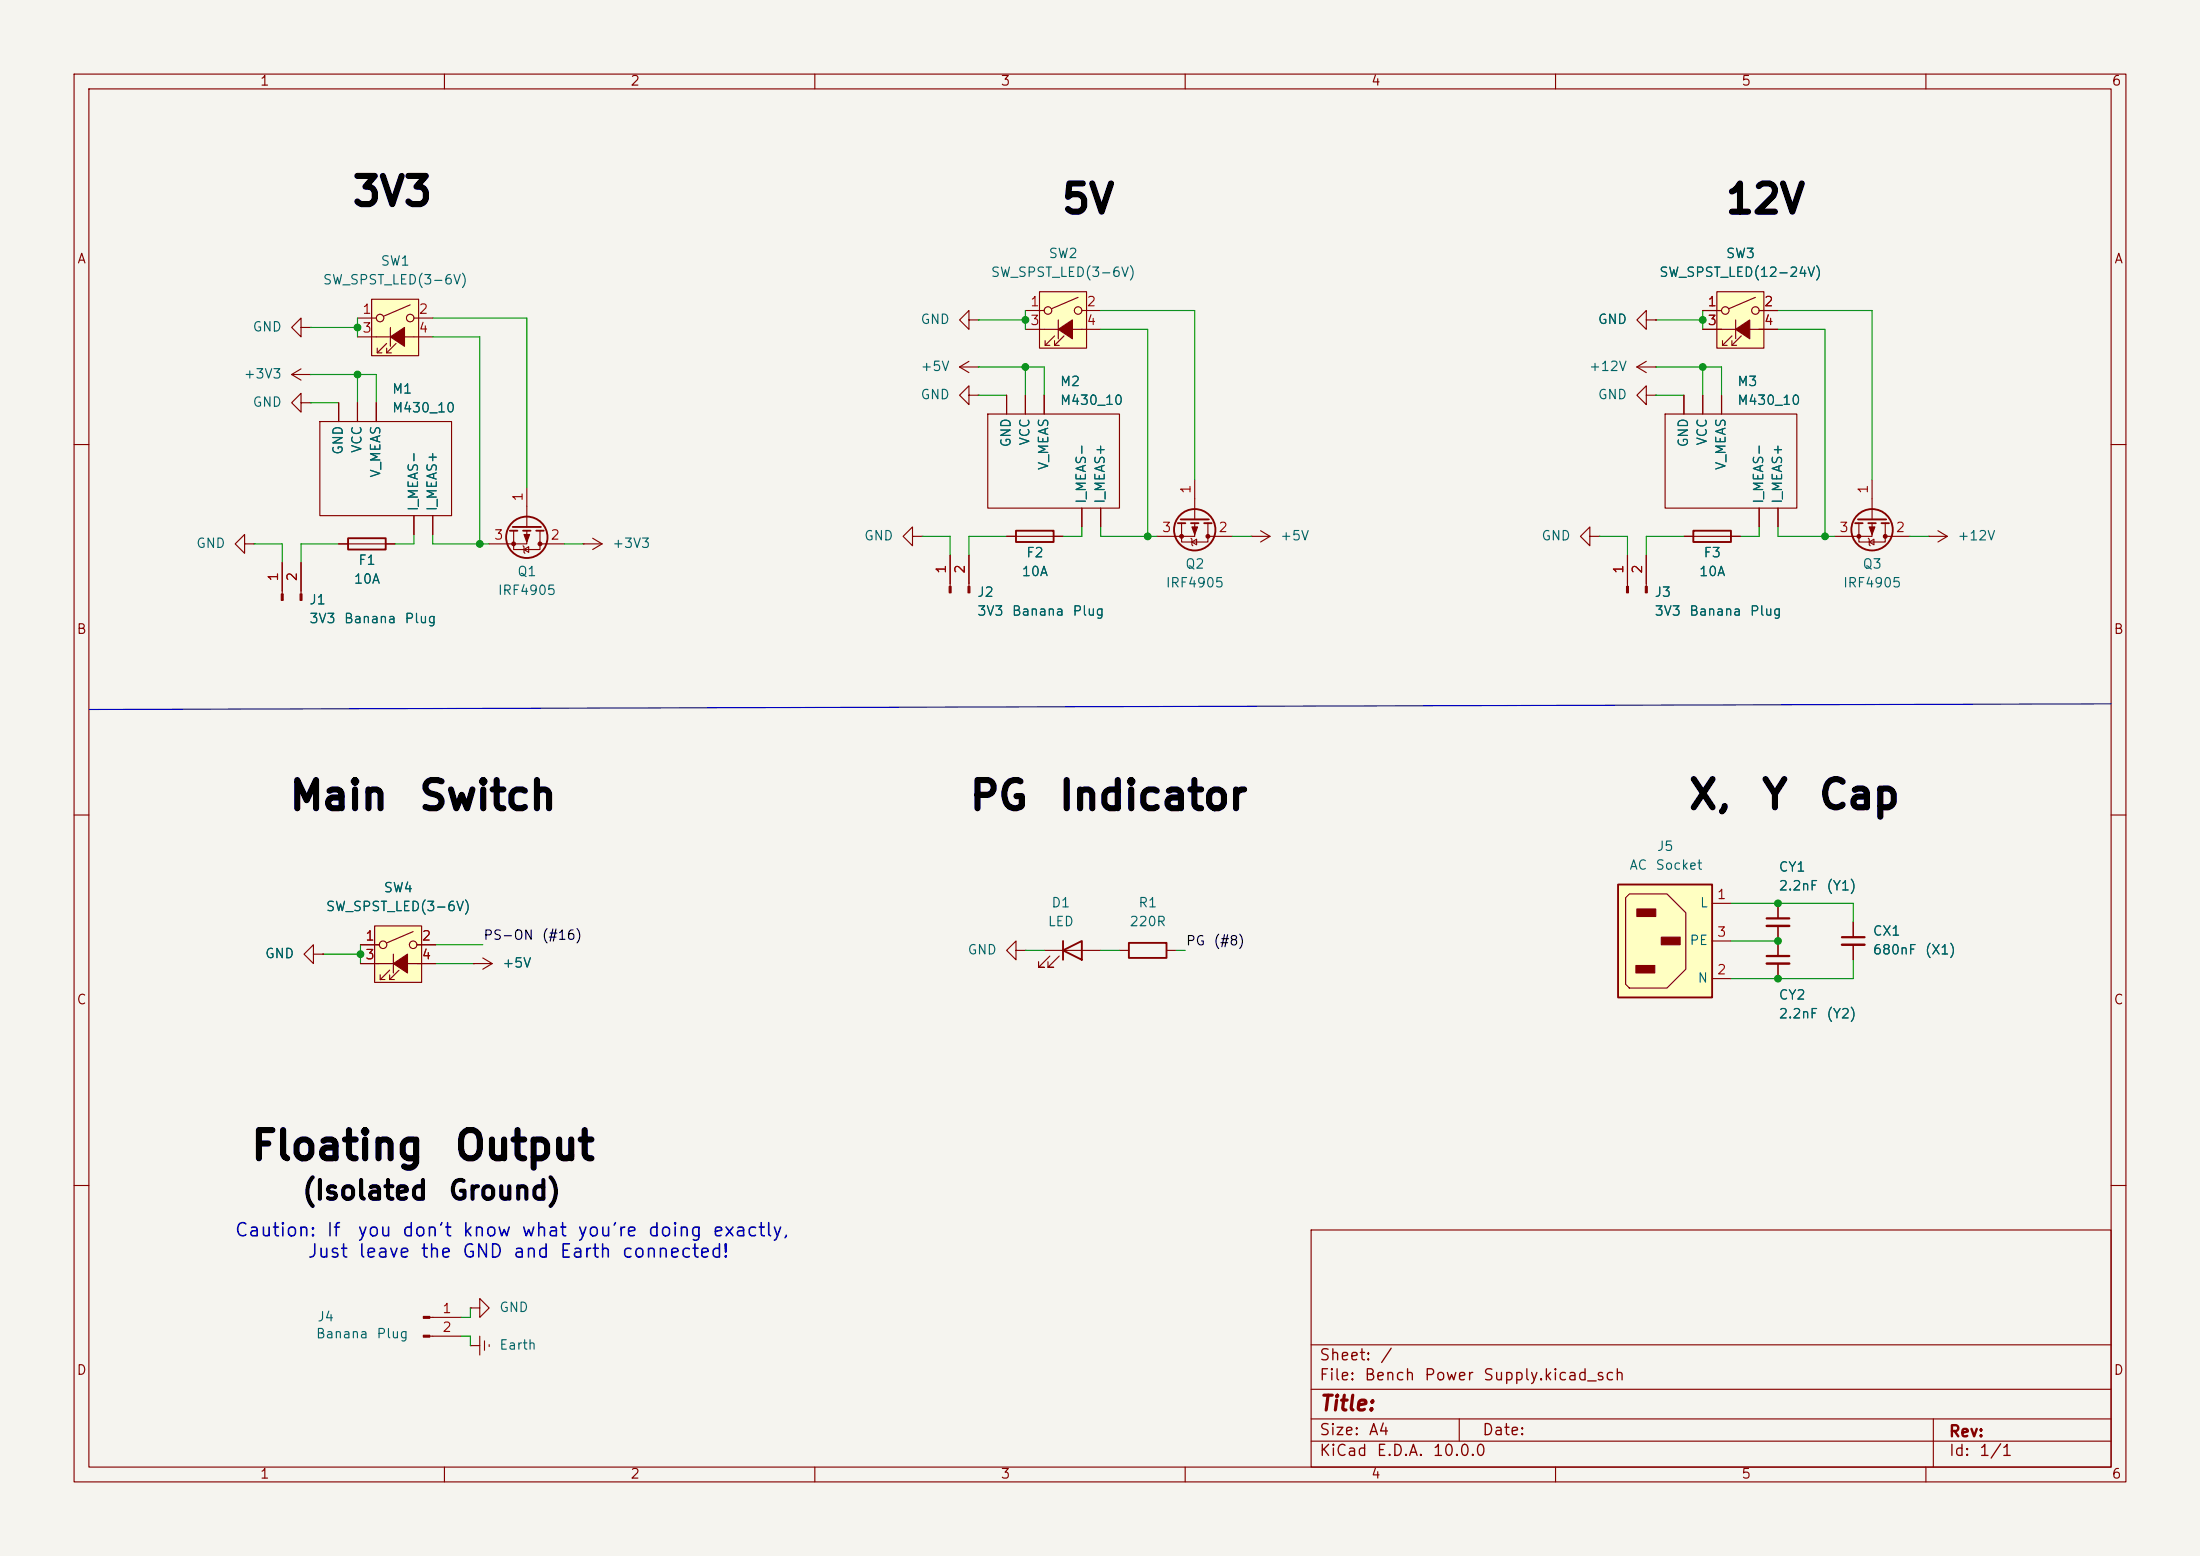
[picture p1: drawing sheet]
<svg xmlns="http://www.w3.org/2000/svg" width="297mm" height="210mm" viewBox="0 0 297 210" stroke-linecap="round" stroke-linejoin="round" font-family="sans-serif">
<path d="M0 0h297v210h-297z" fill="#f5f4ef" stroke="#f5f4ef" stroke-width=".14"/>
<g fill="none" stroke="#840000" stroke-width=".15">
<path d="M10 10h277v190h-277zM12 12h273v186h-273zM60 10v2M110 10v2M160 10v2M210 10v2M260 10v2M39.4 50.5l1.2 .8M39.4 50.5h2.5M40.6 54.4v-1.3l-1.2 1.3 1.2 1.2v-1.2h1.3M40.6 44.2v-1.3l-1.2 1.3 1.2 1.3v-1.3h1.3M40.6 49.8l-1.2 .7"/>
<path d="M41.9 50.5h.1M41.9 54.4h.1M41.9 44.2h.1M221 49.5l1.2 .8M221 49.5h2.5M222.2 53.3v-1.2l-1.2 1.2 1.2 1.3v-1.3h1.3M222.2 43.2v-1.3l-1.2 1.3 1.2 1.3v-1.3h1.3M222.2 48.8l-1.2 .7M223.5 53.3h.1M223.5 43.2h.1M223.5 49.5h.1M224.8 55.9h17.8v12.7h-17.8z"/>
<path d="M227.3 53.3v2.6M229.9 53.3v2.6M232.4 53.3v2.6M10 60h2M38.1 75.9v4.3M40.6 75.9v4.3M45.7 73.4h7.6M135.9 72.4h7.6M159.5 70.6v2.6h3.6v-2.6M160.8 72.6l.1 .2v.7l.1 .2M160.9 73.2l.6-.4v.7zM161.3 70.6v1.8h-5.1"/>
<path d="M161.3 64.8v5.3M163.1 72.4h3.3M168.9 72.4h.1M168.9 72.4h2.5M170.2 71.6l1.2 .8M171.4 72.4l-1.2 .8M214.6 72.4v-1.3l-1.2 1.3 1.2 1.3v-1.3h1.3M215.9 72.4h.1M219.7 74.9v4.2M222.2 74.9v4.2M227.3 72.4h7.6M237.5 68.6v2.5"/>
<path d="M240 68.6v2.5M285 60h2M10 110h2M285 110h2M42.3 128.8v-1.3l-1.3 1.3 1.3 1.3v-1.3h1.3M43.6 128.8h.1M137.2 128.3v-1.3l-1.3 1.3 1.3 1.2v-1.2h1.2M138.4 128.3h.1M141 128.3h7.6M141.7 129l-1.5 1.6h.8h-.8v-.8M143 129l-1.5 1.6h.7h-.7v-.8M151.1 128.3h1.3"/>
<path d="M157.5 128.3h1.2M250.2 124.5v2M250.2 127.5v2M10 160h2M58 177.8h4.2M63.5 176.5h1.3v-1.2l1.2 1.2-1.2 1.3v-1.3M63.5 176.5h.1M177 166h108v32h-108zM285 160h2M58 180.3h4.2M60 198v2M63.5 181.6h.1"/>
<path d="M63.5 181.6h1.3M64.8 180.3v2.6M65.4 181v1.2M66 181.5v.2M110 198v2M160 198v2M177 194.5h108M177 191.5h108M177 187.5h108M177 181.5h108M197 191.5v3M210 198v2"/>
<path d="M260 198v2M261 191.5v6.5"/>
</g>
<g fill="none" stroke="#840000" stroke-width=".25">
<path d="M47 72.6h5.1v1.6h-5.1zM137.2 71.6h5v1.6h-5zM159 70.6h1M159.4 70.1h3.8M160.8 70.6h1M162.6 70.6h1M228.6 71.6h5.1v1.6h-5.1zM143.5 128.3l2.5-1.3v2.5zM143.5 127v2.5M152.4 127.3h5.1v2h-5.1z"/>
<circle cx="161.3" cy="71.5" r="2.79"/>
</g>
<g fill="#840000" stroke="#840000" stroke-width=".15">
<path d="M160.9 71.1h.8l-.4 1z"/>
<path d="M38 80.2h.2v.8h-.2z"/>
<path d="M40.5 80.2h.3v.8h-.3z"/>
<path d="M219.6 79.1h.2v.9h-.2z"/>
<path d="M222.1 79.1h.3v.9h-.3z"/>
<path d="M57.1 177.7h.9v.2h-.9z"/>
<path d="M57.1 180.2h.9v.3h-.9z"/>
<circle cx="163.1" cy="72.4" r=".25"/>
<circle cx="159.5" cy="72.4" r=".25"/>
</g>
<path d="M248.7 126.5h3" fill="none" stroke="#840000" stroke-width=".3"/>
<path d="M248.7 127.5h3" fill="none" stroke="#840000" stroke-width=".33"/>
<path d="M50.6 125h6.3v7.6h-6.3z" fill="#ffffc2"/>
<g fill="none" stroke="#840000" stroke-width=".15">
<path d="M48.7 130.1h10.1M48.7 127.5h2.5M50.6 125h6.3v7.6h-6.3zM51.3 131.6v.6h.7M52.6 131.6v.6h.6M52.6 130.9l-1.3 1.3M53.1 128.8v2.5M53.9 130.9l-1.3 1.3M55.8 125.7l-3.6 1.6M56.3 127.5h2.5M63.9 130.1h.1M63.9 130.1h2.5"/>
<path d="M65.2 129.3l1.2 .8M66.4 130.1l-1.2 .7M240 127v2M240 130v2.1"/>
<circle cx="51.7" cy="127.5" r=".51"/>
<circle cx="55.8" cy="127.5" r=".51"/>
</g>
<path d="M53.1 130.1l1.9-1.3v2.5z" fill="#840000" stroke="#840000" stroke-width=".15"/>
<path d="M238.5 129h3.1" fill="none" stroke="#840000" stroke-width=".3"/>
<path d="M238.5 130h3.1" fill="none" stroke="#840000" stroke-width=".33"/>
<g fill="#ffffc2">
<path d="M218.4 119.4h12.7v15.2h-12.7z"/>
<path d="M219.5 121.2l.5-.5h5l2.6 2.5v7.6l-2.6 2.6h-5l-.5-.6z"/>
</g>
<path d="M218.4 119.4h12.7v15.2h-12.7z" fill="none" stroke="#840000" stroke-width=".25"/>
<path d="M219.5 121.2l.5-.5h5l2.6 2.5v7.6l-2.6 2.6h-5l-.5-.6zM231.1 121.9h2.6M231.1 132.1h2.6M231.1 127h2.6M240 121.9v2.1M240 125v2" fill="none" stroke="#840000" stroke-width=".15"/>
<g fill="#840000" stroke="#840000" stroke-width=".15">
<path d="M220.9 130.3h2.5v1h-2.5z"/>
<path d="M221 122.7h2.5v1h-2.5z"/>
<path d="M224.3 126.5h2.5v1h-2.5z"/>
</g>
<path d="M238.5 124h3.1" fill="none" stroke="#840000" stroke-width=".3"/>
<path d="M238.5 125h3.1" fill="none" stroke="#840000" stroke-width=".33"/>
<path d="M231.8 39.4h6.3v7.6h-6.3z" fill="#ffffc2"/>
<g fill="none" stroke="#840000" stroke-width=".15">
<path d="M231.8 39.4h6.3v7.6h-6.3zM229.9 44.5h10.1M229.9 41.9h2.5M232.5 46v.6h.7M233.8 46v.6h.6M233.8 45.3l-1.3 1.3M234.3 43.2v2.5M235.1 45.3l-1.3 1.3M237 40.1l-3.6 1.6M237.5 41.9h2.5"/>
<circle cx="232.9" cy="41.9" r=".51"/>
<circle cx="237" cy="41.9" r=".51"/>
</g>
<path d="M234.3 44.5l1.9-1.3v2.5z" fill="#840000" stroke="#840000" stroke-width=".15"/>
<path d="M140.3 39.4h6.4v7.6h-6.4z" fill="#ffffc2"/>
<g fill="none" stroke="#840000" stroke-width=".15">
<path d="M140.3 39.4h6.4v7.6h-6.4zM129.5 49.5l1.3 .8M129.5 49.5h2.6M130.8 53.3v-1.2l-1.3 1.2 1.3 1.3v-1.3h1.3M130.8 43.2v-1.3l-1.3 1.3 1.3 1.3v-1.3h1.3M130.8 48.8l-1.3 .7M132.1 53.3h.1M132.1 49.5h.1M132.1 43.2h.1M133.3 55.9h17.8v12.7h-17.8zM135.9 53.3v2.6M138.4 44.5h10.2"/>
<path d="M138.4 41.9h2.6M138.4 53.3v2.6M141 53.3v2.6M141.1 46v.6h.6M142.4 46v.6h.6M142.4 45.3l-1.3 1.3M142.9 43.2v2.5M143.6 45.3l-1.2 1.3M145.5 40.1l-3.5 1.6M146 41.9h2.6M33 73.4v-1.3l-1.3 1.3 1.3 1.3v-1.3h1.3M34.3 73.4h.1"/>
<path d="M69.3 71.6v2.6h3.6v-2.6M70.6 73.7l.1 .1v.7l.2 .2M70.7 74.2l.7-.4v.7zM71.1 71.6v1.8h-5.1M71.1 65.8v5.3M72.9 73.4h3.3M78.7 73.4h.1M78.7 73.4h2.6M80 72.6l1.3 .8M81.3 73.4l-1.3 .8M123.2 72.4v-1.3l-1.3 1.3 1.3 1.3v-1.3h1.3M124.5 72.4h.1"/>
<path d="M128.3 74.9v4.2M130.8 74.9v4.2M146 68.6v2.5M148.6 68.6v2.5M251 70.6v2.6h3.5v-2.6M252.2 72.6l.1 .2v.7l.2 .2M252.3 73.2l.7-.4v.7zM252.7 70.6v1.8h-5.1M252.7 64.8v5.3M254.5 72.4h3.3M260.3 72.4h.1M260.3 72.4h2.6"/>
<path d="M261.6 71.6l1.3 .8M262.9 72.4l-1.3 .8"/>
<circle cx="141.5" cy="41.9" r=".51"/>
<circle cx="145.5" cy="41.9" r=".51"/>
</g>
<g fill="#840000" stroke="#840000" stroke-width=".15">
<path d="M142.9 44.5l1.9-1.3v2.5z"/>
<path d="M252.3 71.1h.8l-.4 1z"/>
<path d="M70.7 72.1h.8l-.4 1.1z"/>
<path d="M128.1 79.1h.3v.9h-.3z"/>
<path d="M130.7 79.1h.2v.9h-.2z"/>
<circle cx="254.5" cy="72.4" r=".25"/>
<circle cx="251" cy="72.4" r=".25"/>
<circle cx="72.9" cy="73.4" r=".25"/>
<circle cx="69.3" cy="73.4" r=".25"/>
</g>
<g fill="none" stroke="#840000" stroke-width=".25">
<path d="M68.8 71.6h1M69.2 71.1h3.8M70.6 71.6h1M72.4 71.6h1M250.4 70.6h1.1M250.8 70.1h3.8M252.2 70.6h1M254 70.6h1"/>
<circle cx="71.1" cy="72.5" r="2.79"/>
<circle cx="252.7" cy="71.5" r="2.79"/>
</g>
<path d="M50.2 40.4h6.3v7.6h-6.3z" fill="#ffffc2"/>
<g fill="none" stroke="#840000" stroke-width=".15">
<path d="M43.2 56.9h17.8v12.7h-17.8zM45.7 54.4v2.5M48.3 45.5h10.1M48.3 42.9h2.5M48.3 54.4v2.5M50.2 40.4h6.3v7.6h-6.3zM50.8 54.4v2.5M50.9 47v.6h.7M52.2 47v.6h.6M52.2 46.4l-1.3 1.2M52.7 44.2v2.5M53.5 46.4l-1.3 1.2"/>
<path d="M55.4 41.1l-3.6 1.6M55.9 42.9h2.5M135.9 53.3v2.6M138.4 53.3v2.6M141 53.3v2.6M223.5 43.2h.1M227.3 53.3v2.6M229.9 41.9h2.5M229.9 44.5h2.5M229.9 53.3v2.6M232.4 53.3v2.6M237.5 41.9h2.5"/>
<path d="M237.5 44.5h2.5M38.1 75.9v3.9M40.6 75.9v3.9M45.7 73.4h1.3M52.1 73.4h1.2M55.9 69.6v2.5M58.4 69.6v2.5M128.3 74.9v3.8M130.8 74.9v3.8M135.9 72.4h1.3M142.2 72.4h1.3M146 68.6v2.5"/>
<path d="M148.6 68.6v2.5M219.7 74.9v3.8M222.2 74.9v3.8M227.3 72.4h1.3M233.7 72.4h1.2M237.5 68.6v2.5M240 68.6v2.5M43.6 128.8h.1M48.7 127.5h2.5M48.7 130.1h2.5M56.3 127.5h2.5M56.3 130.1h2.5"/>
<path d="M63.9 130.1h.1M240 121.9v2.1M240 125v4M240 130v2.1M250.2 124.5v2M250.2 127.5v2"/>
<circle cx="51.3" cy="42.9" r=".51"/>
<circle cx="55.4" cy="42.9" r=".51"/>
</g>
<path d="M52.7 45.5l1.9-1.3v2.5z" fill="#840000" stroke="#840000" stroke-width=".15"/>
<path d="M285 95l-272.9 .8" fill="none" stroke="#0000c2" stroke-width=".15"/>
<g fill="none" stroke="#009600" stroke-width=".15">
<path d="M41.9 50.5h8.9v3.9M41.9 44.2h6.4M41.9 54.4h3.8M48.3 42.9v2.6M48.3 50.5v3.9M58.4 45.5h6.4v27.9M58.4 42.9h12.7v22.9M132.1 49.5h8.9v3.8M132.1 53.3h3.8M132.1 43.2h6.3M138.4 41.9v2.6M138.4 49.5v3.8"/>
<path d="M148.6 44.5h6.3v27.9M148.6 41.9h12.7v22.9M223.5 49.5h8.9v3.8M223.5 53.3h3.8M223.5 43.2h6.4M229.9 41.9v2.6M229.9 49.5v3.8M240 41.9h12.7v22.9M240 44.5h6.4v27.9M34.3 73.4h3.8v2.5M45.7 73.4h-5.1v2.5M55.9 72.1v1.3h-2.6"/>
<path d="M58.4 72.1v1.3h7.6M76.2 73.4h2.5M124.5 72.4h3.8v2.5M135.9 72.4h-5.1v2.5M146 71.1v1.3h-2.5M148.6 71.1v1.3h7.6M166.4 72.4h2.5M215.9 72.4h3.8v2.5M227.3 72.4h-5.1v2.5M237.5 71.1v1.3h-2.6M240 71.1v1.3h7.6M257.8 72.4h2.5"/>
<path d="M43.6 128.8h5.1M48.7 127.5v2.6M58.8 130.1h5.1M58.8 127.5h6.4M138.4 128.3h2.6M148.6 128.3h2.5M158.7 128.3h1.3M233.7 127h6.3M233.7 121.9h16.5v2.6M250.2 129.5v2.6h-16.5M63.5 176.5v1.3h-1.3M62.2 180.3h1.3v1.3"/>
</g>
<g fill="#009600" stroke="#009600" stroke-width=".14">
<circle cx="64.8" cy="73.4" r=".46"/>
<circle cx="48.7" cy="128.8" r=".46"/>
<circle cx="229.9" cy="43.2" r=".46"/>
<circle cx="246.4" cy="72.4" r=".46"/>
<circle cx="229.9" cy="49.5" r=".46"/>
<circle cx="154.9" cy="72.4" r=".46"/>
<circle cx="138.4" cy="43.2" r=".46"/>
<circle cx="138.4" cy="49.5" r=".46"/>
<circle cx="48.3" cy="44.2" r=".46"/>
<circle cx="48.3" cy="50.5" r=".46"/>
<circle cx="240" cy="121.9" r=".46"/>
<circle cx="240" cy="127" r=".46"/>
<circle cx="240" cy="132.1" r=".46"/>
</g>
<g font-size="3.8">
<text x="47.3" y="28.7">3V3</text>
<text x="143.1" y="29.7">5V</text>
<text x="232.7" y="29.7">12V</text>
<text x="38.8" y="110.2">Main</text>
<text x="56.3" y="110.2">Switch</text>
<text x="130.7" y="110.2">PG</text>
<text x="142.7" y="110.2">Indicator</text>
<text x="227.7" y="110.1">X,</text>
<text x="237.6" y="110.1">Y</text>
<text x="245.3" y="110.1">Cap</text>
<text x="33.7" y="157.5">Floating</text>
<text x="61.1" y="157.5">Output</text>
</g>
<g font-size="2.5">
<text x="40.6" y="162.6">(Isolated</text>
<text x="60.4" y="162.6">Ground)</text>
</g>
<text font-size="2" fill="#840000" x="178" y="190.9">Title:</text>
<g font-size="1.8" fill="#0000c2">
<text x="31.6" y="167.3">Caution:</text>
<text x="44" y="167.3">If</text>
<text x="48.1" y="167.3">you</text>
<text x="54.2" y="167.3">don't</text>
<text x="62.3" y="167.3">know</text>
<text x="70.3" y="167.3">what</text>
<text x="77.8" y="167.3">you're</text>
<text x="87.3" y="167.3">doing</text>
<text x="96.1" y="167.3">exactly,</text>
<text x="41.4" y="170.2">Just</text>
<text x="48.3" y="170.2">leave</text>
<text x="56.7" y="170.2">the</text>
<text x="62.3" y="170.2">GND</text>
<text x="69.1" y="170.2">and</text>
<text x="75.4" y="170.2">Earth</text>
<text x="83.8" y="170.2">connected!</text>
</g>
<g font-size="1.5" fill="#840000">
<text x="178" y="184">Sheet:</text>
<text x="186.2" y="184">/</text>
<text x="178" y="186.7">File:</text>
<text x="184.1" y="186.7">Bench</text>
<text x="192.2" y="186.7">Power</text>
<text x="200.1" y="186.7">Supply.kicad_sch</text>
<text x="178" y="196.9">KiCad</text>
<text x="178" y="194.1">Size:</text>
<text x="184.7" y="194.1">A4</text>
<text x="185.7" y="196.9">E.D.A.</text>
<text x="193.3" y="196.9">10.0.0</text>
<text x="200" y="194.1">Date:</text>
<text x="263" y="194.3">Rev:</text>
<text x="263" y="196.9">Id:</text>
<text x="267.1" y="196.9">1/1</text>
</g>
<g font-size="1.3" fill="#840000">
<text x="35" y="11.9">1</text>
<text x="85" y="11.9">2</text>
<text x="135" y="11.9">3</text>
<text x="185" y="11.9">4</text>
<text x="235" y="11.9">5</text>
<text x="285" y="11.9">6</text>
<text x="10.3" y="35.9">A</text>
<text x="285.3" y="35.9">A</text>
<text x="10.3" y="85.9">B</text>
<text x="285.3" y="85.9">B</text>
<text x="10.3" y="135.9">C</text>
<text x="285.3" y="135.9">C</text>
<text x="10.3" y="185.9">D</text>
<text x="285.3" y="185.9">D</text>
<text x="35" y="199.9">1</text>
<text x="85" y="199.9">2</text>
<text x="135" y="199.9">3</text>
<text x="185" y="199.9">4</text>
<text x="235" y="199.9">5</text>
<text x="285" y="199.9">6</text>
</g>
<g font-size="1.3" fill="#006464">
<text x="141.5" y="35.2">SW2</text>
<text x="232.9" y="35.2">SW3</text>
<text x="43.5" y="38.7">SW_SPST_LED(3-6V)</text>
<text x="51.3" y="36.2">SW1</text>
<text x="133.7" y="37.7">SW_SPST_LED(3-6V)</text>
<text x="223.9" y="37.7">SW_SPST_LED(12-24V)</text>
<text x="34" y="45.1">GND</text>
<text x="124.2" y="44">GND</text>
<text x="215.6" y="44">GND</text>
<text x="32.8" y="51.4">+3V3</text>
<text x="52.8" y="53.4">M1</text>
<text x="124.2" y="50.4">+5V</text>
<text x="143" y="52.4">M2</text>
<text x="214.4" y="50.4">+12V</text>
<text x="234.5" y="52.4">M3</text>
<text x="34" y="55.2">GND</text>
<text x="52.8" y="56">M430_10</text>
<text x="124.2" y="54.2">GND</text>
<text x="143" y="55">M430_10</text>
<text x="215.6" y="54.2">GND</text>
<text x="234.5" y="55">M430_10</text>
<text x="46.6" y="61.5" transform="rotate(-90 46.6 61.5)">GND</text>
<text x="49.1" y="61.2" transform="rotate(-90 49.1 61.2)">VCC</text>
<text x="51.7" y="64.6" transform="rotate(-90 51.7 64.6)">V_MEAS</text>
<text x="136.8" y="60.5" transform="rotate(-90 136.8 60.5)">GND</text>
<text x="139.3" y="60.2" transform="rotate(-90 139.3 60.2)">VCC</text>
<text x="141.8" y="63.5" transform="rotate(-90 141.8 63.5)">V_MEAS</text>
<text x="228.2" y="60.5" transform="rotate(-90 228.2 60.5)">GND</text>
<text x="230.7" y="60.2" transform="rotate(-90 230.7 60.2)">VCC</text>
<text x="233.3" y="63.5" transform="rotate(-90 233.3 63.5)">V_MEAS</text>
<text x="56.7" y="69.1" transform="rotate(-90 56.7 69.1)">I_MEAS-</text>
<text x="59.3" y="69.1" transform="rotate(-90 59.3 69.1)">I_MEAS+</text>
<text x="146.9" y="68.1" transform="rotate(-90 146.9 68.1)">I_MEAS-</text>
<text x="149.5" y="68.1" transform="rotate(-90 149.5 68.1)">I_MEAS+</text>
<text x="238.4" y="68.1" transform="rotate(-90 238.4 68.1)">I_MEAS-</text>
<text x="240.9" y="68.1" transform="rotate(-90 240.9 68.1)">I_MEAS+</text>
<text x="26.4" y="74.3">GND</text>
<text x="48.3" y="76.6">F1</text>
<text x="82.6" y="74.3">+3V3</text>
<text x="116.6" y="73.3">GND</text>
<text x="138.4" y="75.5">F2</text>
<text x="159.9" y="77.1">Q2</text>
<text x="172.7" y="73.3">+5V</text>
<text x="208" y="73.3">GND</text>
<text x="229.9" y="75.5">F3</text>
<text x="251.4" y="77.1">Q3</text>
<text x="264.2" y="73.3">+12V</text>
<text x="41.7" y="81.9">J1</text>
<text x="47.7" y="79.1">10A</text>
<text x="67.1" y="80.6">IRF4905</text>
<text x="69.7" y="78.1">Q1</text>
<text x="131.8" y="80.9">J2</text>
<text x="131.8" y="83.4">3V3</text>
<text x="136.5" y="83.4">Banana</text>
<text x="137.8" y="78.1">10A</text>
<text x="144.7" y="83.4">Plug</text>
<text x="157.3" y="79.6">IRF4905</text>
<text x="223.3" y="80.9">J3</text>
<text x="223.3" y="83.4">3V3</text>
<text x="228" y="83.4">Banana</text>
<text x="229.3" y="78.1">10A</text>
<text x="236.1" y="83.4">Plug</text>
<text x="248.7" y="79.6">IRF4905</text>
<text x="41.7" y="84.4">3V3</text>
<text x="46.3" y="84.4">Banana</text>
<text x="54.5" y="84.4">Plug</text>
<text x="219.9" y="117.7">AC</text>
<text x="223.4" y="117.7">Socket</text>
<text x="223.6" y="115.2">J5</text>
<text x="240" y="118">CY1</text>
<text x="43.9" y="123.3">SW_SPST_LED(3-6V)</text>
<text x="51.7" y="120.8">SW4</text>
<text x="141.4" y="125.3">LED</text>
<text x="141.9" y="122.8">D1</text>
<text x="152.4" y="125.3">220R</text>
<text x="153.6" y="122.8">R1</text>
<text x="229.4" y="122.8">L</text>
<text x="240" y="120.5">2.2nF</text>
<text x="246.5" y="120.5">(Y1)</text>
<text x="35.7" y="129.6">GND</text>
<text x="67.7" y="130.9">+5V</text>
<text x="130.5" y="129.1">GND</text>
<text x="228" y="127.9">PE</text>
<text x="252.7" y="129.1">680nF</text>
<text x="252.7" y="126.6">CX1</text>
<text x="259.8" y="129.1">(X1)</text>
<text x="229.1" y="132.9">N</text>
<text x="240" y="135.2">CY2</text>
<text x="240" y="137.8">2.2nF</text>
<text x="246.5" y="137.8">(Y2)</text>
<text x="42.8" y="178.7">J4</text>
<text x="67.3" y="177.4">GND</text>
<text x="42.6" y="180.9">Banana</text>
<text x="50.7" y="180.9">Plug</text>
<text x="67.3" y="182.5">Earth</text>
</g>
<g font-size="1.3" fill="#a90000">
<text x="139" y="41.7">1</text>
<text x="146.6" y="41.7">2</text>
<text x="230.4" y="41.7">1</text>
<text x="238.1" y="41.7">2</text>
<text x="48.8" y="42.7">1</text>
<text x="48.8" y="45.2">3</text>
<text x="56.4" y="42.7">2</text>
<text x="56.4" y="45.2">4</text>
<text x="139" y="44.2">3</text>
<text x="146.6" y="44.2">4</text>
<text x="230.4" y="44.2">3</text>
<text x="238.1" y="44.2">4</text>
<text x="70.9" y="67.8" transform="rotate(-90 70.9 67.8)">1</text>
<text x="161" y="66.7" transform="rotate(-90 161 66.7)">1</text>
<text x="252.5" y="66.7" transform="rotate(-90 252.5 66.7)">1</text>
<text x="66.6" y="73.2">3</text>
<text x="74.2" y="73.2">2</text>
<text x="128" y="77.5" transform="rotate(-90 128 77.5)">1</text>
<text x="130.6" y="77.5" transform="rotate(-90 130.6 77.5)">2</text>
<text x="156.8" y="72.1">3</text>
<text x="164.4" y="72.1">2</text>
<text x="219.5" y="77.5" transform="rotate(-90 219.5 77.5)">1</text>
<text x="222" y="77.5" transform="rotate(-90 222 77.5)">2</text>
<text x="248.2" y="72.1">3</text>
<text x="255.8" y="72.1">2</text>
<text x="37.8" y="78.6" transform="rotate(-90 37.8 78.6)">1</text>
<text x="40.4" y="78.6" transform="rotate(-90 40.4 78.6)">2</text>
<text x="231.7" y="121.7">1</text>
<text x="49.2" y="127.3">1</text>
<text x="49.2" y="129.8">3</text>
<text x="56.8" y="127.3">2</text>
<text x="56.8" y="129.8">4</text>
<text x="231.7" y="131.8">2</text>
<text x="231.7" y="126.7">3</text>
<text x="59.6" y="177.5">1</text>
<text x="59.6" y="180.1">2</text>
</g>
<g font-size="1.3" fill="#0f0f0f">
<text x="65.2" y="127.2">PS-ON</text>
<text x="73.1" y="127.2">(#16)</text>
<text x="160" y="127.9">PG</text>
<text x="163.7" y="127.9">(#8)</text>
</g>
</svg>
